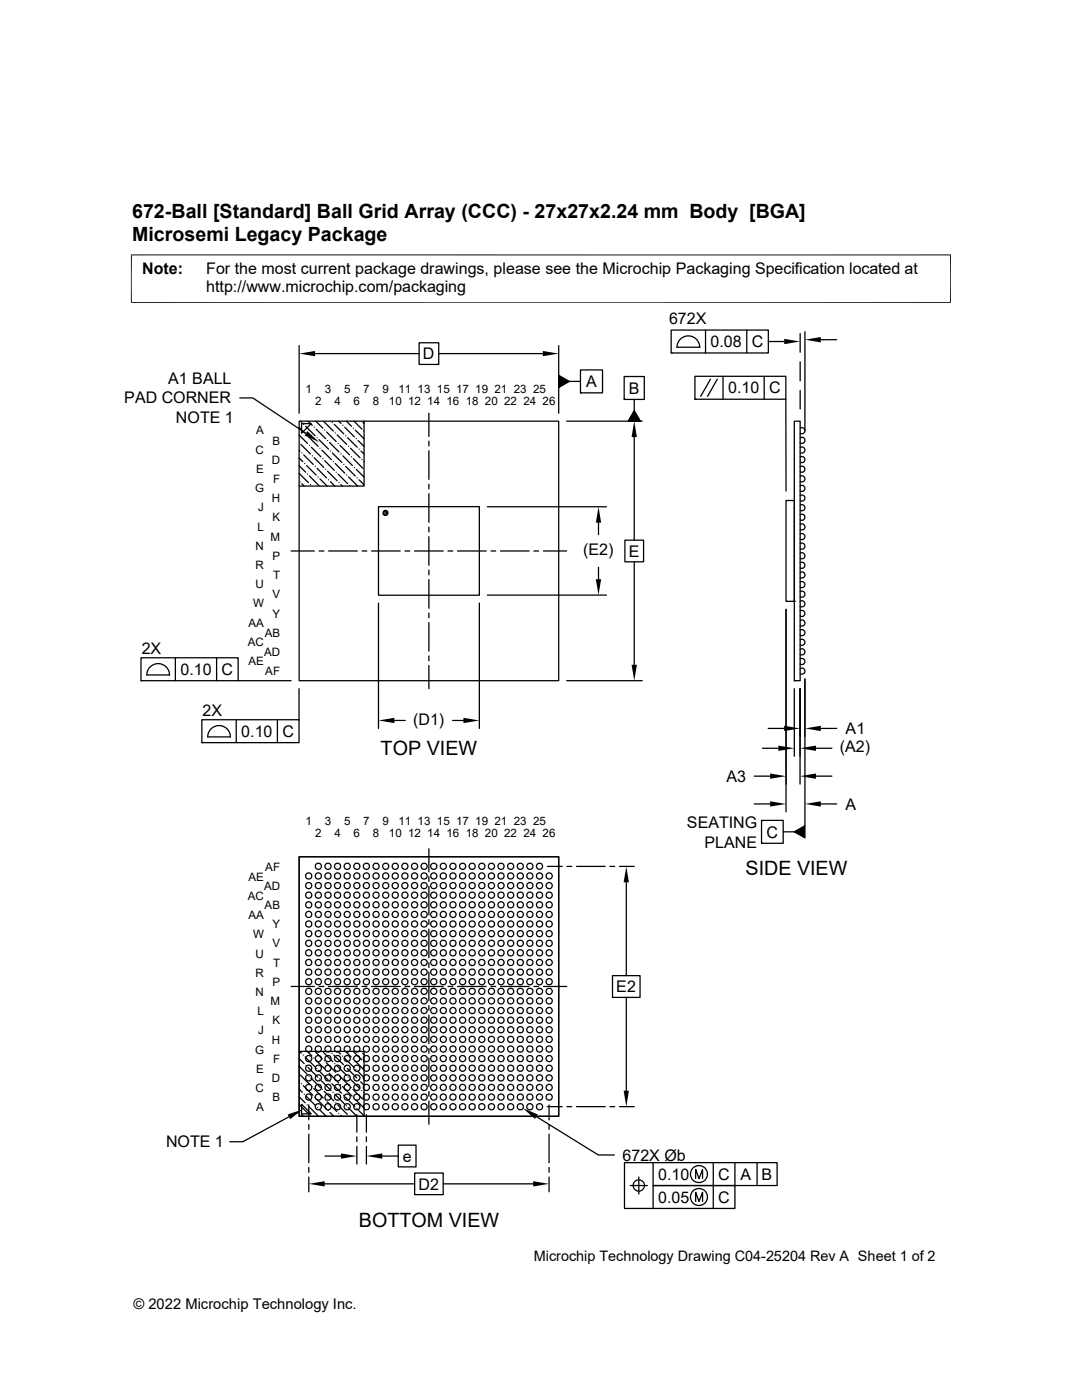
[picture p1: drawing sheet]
<svg xmlns="http://www.w3.org/2000/svg" width="216mm" height="279mm" viewBox="0 0 216 279" stroke-linecap="round" stroke-linejoin="round" font-family="sans-serif">
<g fill="none" stroke="#000" stroke-width=".25">
<path d="M47.8 79.4h2.6l10.7 7.1M59.7 69v13.5M62.9 70.6h20.7M83.6 68.4h3.9v4.3h-3.9zM87.5 70.6h20.8M111.5 74.9l2.1 1.2-2.1 1.2zM111.5 69v13.5M113.6 76.1h2.2M115.8 73.8h4.4v4.6h-4.4zM115.8 78.4h.1M124.5 75.1h4.1v4.6h-4.1zM124.5 79.7h.1"/>
<path d="M126.6 79.7v2.2M133.9 65.9h19.4v4.5h-19.4zM133.9 70.4h.1M135.9 67.6a2.27 2.27 0 0 1 2.4-.4 2.27 2.27 0 0 1 1.3 2.1h-4.5l.2-.9zM138.7 75.1h18.1v4.6h-18.1zM138.7 79.7h.1M140.8 65.9v4.5M141.8 75.7l-2 3.4M143.1 75.7l-1.9 3.4M144.3 75.1v4.6M149 65.9v4.5M152.5 75.1v4.6"/>
<path d="M153.3 68.2h3.2M156.8 79.7v18.3M159.7 66.6v3.7M159.7 72.2v3.8M159.7 77.9v3.7M160.6 66.2v19.8M163.8 67.8h3.2M59.7 91.4l.7 .7M59.7 89.9l.1 .1M59.7 94.5l1.9 1.8M59.7 92.9l1.3 1.3M59.7 86.8l1.7 1.7"/>
<path d="M59.7 85.3l1.1 1.1M59.7 84.1h51.8v51.7h-51.8zM59.8 96.1h.1M59.9 84.1l.3 .2M60 88.7l1.9 1.9M60.2 84.5h1.9l-1.9 1.9zM60.2 96.5l.5 .5M60.2 90.4h.1M60.6 90.8l1.9 1.9M60.6 84.7h.1M60.8 92.5h.1M61 85.1l1.9 1.9"/>
<path d="M61.2 92.9l1.9 1.9M61.2 86.8h.1M61.4 94.6h.1M61.5 84.1l.8 .8M61.6 87.2l1.9 1.9M61.7 95l1.9 1.9M61.7 88.9h.1M61.9 96.7h.1M62.1 89.3l1.9 1.9M62.3 91h.1M62.7 91.4l1.9 1.9M62.7 85.3h.1"/>
<path d="M62.9 93.1h.1M63 84.1l1.4 1.3M63.1 85.6l1.9 1.9M63.3 93.5l1.9 1.9M63.3 87.4h.1M63.5 95.2h.1M63.6 87.7l2 1.9M63.8 95.6l1.5 1.4M63.8 89.5h.1M64.2 89.8l1.9 1.9M64.4 91.5h.1M64.6 84.1l1.9 1.9"/>
<path d="M64.8 91.9l1.9 2M64.8 85.8h.1M65 93.7h.1M65.2 86.2l1.9 1.9M65.4 94l1.9 1.9M65.4 87.9h.1M65.6 95.8h.1M65.7 88.3l1.9 1.9M65.9 96.1l.9 .9M65.9 90h.1M66.3 90.4l1.9 1.9M66.3 84.3h.1"/>
<path d="M66.5 92.1h.1M66.7 84.7l1.9 1.9M66.9 92.5l1.9 1.9M66.9 86.4h.1M67.1 94.2h.1M67.3 86.8l1.9 1.9M67.5 94.6l1.9 1.9M67.5 88.5h.1M67.6 84.1l.4 .4M67.6 96.3h.1M67.8 88.9l1.9 1.9M68 96.7l.3 .3"/>
<path d="M68 90.6h.1M68.4 91l1.9 1.9M68.4 84.9h.1M68.6 92.7h.1M68.8 85.3l1.9 1.9M69 93.1l1.9 1.9M69 87h.1M69.1 84.1l1 1M69.2 94.8h.1M69.4 87.4l1.9 1.9M69.6 95.2l1.8 1.8M69.6 89.1h.1"/>
<path d="M69.7 96.9h.1M69.9 89.5l1.9 1.9M70.1 91.2h.1M70.5 91.5l1.9 2M70.5 85.4h.1M70.6 84.1l1.6 1.5M70.7 93.3h.1M70.9 85.8l1.7 1.8M71.1 87.5h.1M71.1 93.7l1.5 1.5M71.3 95.4h.1M71.5 87.9l1.1 1.2"/>
<path d="M71.6 95.8l1 .9M71.6 89.6h.1M72 90l.6 .6M72.2 91.7h.1M72.4 84.3l.2 .2M72.6 92.1v.1M72.6 86h.1M72.6 84.1v12.9h-12.9M85.6 82.5v4.6M85.6 88.1v.9M85.6 90v5.7M85.6 96.6v1"/>
<path d="M85.6 98.5v5.7M113.1 84.1h15M126.6 87.2v20.6M126.6 81.9l1.2 2.2h-2.5zM156.8 99.9h1.7v20.1h-1.7zM158.5 84.1h1.2v51.7h-1.2zM159.7 98.9a.61 .61 0 0 1 .9 .5 .61 .61 0 0 1-.9 .5M159.7 97a.61 .61 0 0 1 .9 .5 .61 .61 0 0 1-.9 .5M159.7 95.1a.61 .61 0 0 1 .9 .5 .61 .61 0 0 1-.9 .5M159.7 93.1a.61 .61 0 0 1 .9 .5 .61 .61 0 0 1-.9 .5M159.7 91.2a.61 .61 0 0 1 .9 .5 .61 .61 0 0 1-.9 .5M159.7 89.3a.61 .61 0 0 1 .9 .5 .61 .61 0 0 1-.9 .5"/>
<path d="M159.7 87.4a.61 .61 0 0 1 .9 .5 .61 .61 0 0 1-.9 .5M159.7 85.4a.61 .61 0 0 1 .9 .6 .61 .61 0 0 1-.9 .5M58.1 110h4.6M63.7 110h.9M65.6 110h5.7M72.2 110h1M74.1 110h5.8M75.5 101.1h20.2v17.7h-20.2zM76.5 102.6l.2 .2M76.7 101.9l.5 .5M80.8 110h1M82.7 110h5.7"/>
<path d="M85.6 105.2v1M85.6 107.1v5.7M85.6 113.8v.9M85.6 115.7v5.7M89.4 110h.9M91.3 110h5.7M97.2 101.1h23.8M97.2 118.8h23.8M98 110h.9M99.9 110h5.7M106.5 110h1M108.4 110h4.7"/>
<path d="M119.4 104.3v2.4M119.4 113.2v2.4M124.7 107.8h3.7v4.3h-3.7zM126.6 112.1v20.6M159.7 120a.61 .61 0 0 1 .9 .5 .61 .61 0 0 1-.9 .5M159.7 118.1a.61 .61 0 0 1 .9 .5 .61 .61 0 0 1-.9 .5M159.7 116.2a.61 .61 0 0 1 .9 .5 .61 .61 0 0 1-.9 .5M159.7 114.2a.61 .61 0 0 1 .9 .5 .61 .61 0 0 1-.9 .6M159.7 112.3a.61 .61 0 0 1 .9 .5 .61 .61 0 0 1-.9 .5M159.7 110.4a.61 .61 0 0 1 .9 .5 .61 .61 0 0 1-.9 .5M159.7 108.5a.61 .61 0 0 1 .9 .5 .61 .61 0 0 1-.9 .5M159.7 106.6a.61 .61 0 0 1 .9 .5 .61 .61 0 0 1-.9 .5"/>
<path d="M159.7 104.6a.61 .61 0 0 1 .9 .6 .61 .61 0 0 1-.9 .5M159.7 102.7a.61 .61 0 0 1 .9 .5 .61 .61 0 0 1-.9 .5M159.7 100.8a.61 .61 0 0 1 .9 .5 .61 .61 0 0 1-.9 .5M28.1 131.3h19.4v4.5h-19.4zM28.1 135.8h.1M30.1 133a2.27 2.27 0 0 1 2.4-.3 2.27 2.27 0 0 1 1.3 2h-4.5l.2-.9zM35 131.3v4.5M43.2 131.3v4.5M47.5 135.8h10.6M59.7 137.4v6.2M75.5 120.4v25M85.6 122.3v1"/>
<path d="M85.6 124.2v5.8M85.6 130.9v1M85.6 132.8v4.6M95.7 120.4v25M113.1 135.8h15M156.8 121.6v40.4M158.5 120h.1M158.5 135.8h.1M158.5 137.4v13.5M159.6 137.4v19.1M159.7 133.4a.61 .61 0 0 1 .9 .5 .61 .61 0 0 1-.9 .6M159.7 131.5a.61 .61 0 0 1 .9 .5 .61 .61 0 0 1-.9 .5"/>
<path d="M159.7 129.6a.61 .61 0 0 1 .9 .5 .61 .61 0 0 1-.9 .5M159.7 127.7a.61 .61 0 0 1 .9 .5 .61 .61 0 0 1-.9 .5M159.7 125.8a.61 .61 0 0 1 .9 .5 .61 .61 0 0 1-.9 .5M159.7 123.8a.61 .61 0 0 1 .9 .5 .61 .61 0 0 1-.9 .5M159.7 121.9a.61 .61 0 0 1 .9 .5 .61 .61 0 0 1-.9 .5M160.6 135.5v29.3M40.3 143.6h19.4v4.6h-19.4zM40.3 148.2h.1M41.4 147.1h4.6a2.26 2.26 0 0 0-2.3-2.3 2.26 2.26 0 0 0-2.3 2.3M47.1 143.6v4.6M55.4 143.6v4.6M78.7 143.8h2.2"/>
<path d="M90.3 143.8h2.2M150.5 154.9h3.2M152.1 149.3h3.2M153.3 145.4h3.2M162.8 149.3h3.2M162.8 154.9h3.2M163.8 145.4h3.2M59.7 171h51.8v51.8h-51.8zM85.6 169.4v4.6M85.6 175v.9M85.6 176.9v5.7M109.2 172.9h3"/>
<path d="M113.1 172.9h1M115 172.9h5.8M121.7 172.9h1M123.6 172.9h3M125 176.1v18.6M150.5 160.4h3.2M152 163.7h4.3v4.6h-4.3zM152 168.3h.1M156.3 166h2.2M158.5 166l2.1-1.2v2.4zM163.8 160.4h3.2M58.1 196.9h4.6"/>
<path d="M63.7 196.9h.9M65.6 196.9h5.7M72.2 196.9h1M74.1 196.9h5.8M80.8 196.9h1M82.7 196.9h5.7M85.6 183.5v1M85.6 185.4v5.8M85.6 192.1v1M85.6 194v5.7M89.4 196.9h.9M91.3 196.9h5.7"/>
<path d="M98 196.9h.9M99.9 196.9h5.7M106.5 196.9h1M108.4 196.9h4.7M122.2 194.7h5.5v4.4h-5.5zM125 199.1v18.6M59.7 218.9l1.2 1.2M59.7 217.4l.6 .6M59.7 215.8l.1 .1M59.7 212.8l1.6 1.6M59.7 211.3l1 1M59.7 209.8h12.9v13"/>
<path d="M59.8 209.8l.3 .4M59.9 214.6l1.9 1.9M60.1 216.3h.1M60.5 216.7l1.9 1.9M60.5 210.6h.1M60.7 218.4h.1M60.9 210.9l1.9 2M61.1 218.8l1.9 1.9M61.1 212.7h.1M61.3 209.8l.9 1M61.5 213l1.9 1.9M61.7 214.8h.1"/>
<path d="M62 215.1l1.9 1.9M62.2 216.9h.1M62.6 217.2l1.9 1.9M62.6 211.1h.1M62.8 218.9h.1M62.8 209.8l1.5 1.5M63 211.5l1.9 1.9M63.2 219.3l1.9 2M63.2 213.2h.1M63.6 213.6l1.9 1.9M63.8 215.3h.1M64.1 215.7l1.9 1.9"/>
<path d="M64.3 217.4h.1M64.5 210l1.9 1.9M64.7 217.8l1.9 1.9M64.7 211.7h.1M64.9 219.5h.1M65.1 212.1l1.9 1.9M65.3 219.9l1.9 1.9M65.3 213.8h.1M65.7 214.2l1.9 1.9M65.8 215.9h.1M66.2 216.3l2 1.9M66.2 210.2h.1"/>
<path d="M66.4 218h.1M66.6 210.6l1.9 1.9M66.8 218.4l1.9 1.9M66.8 212.3h.1M67.2 212.7l1.9 1.9M67.4 214.4h.1M67.4 209.8l.6 .6M67.8 214.8l1.9 1.9M68 216.5h.1M68.3 216.9l2 1.9M68.3 210.8h.1M68.5 218.6h.1"/>
<path d="M68.7 211.1l1.9 1.9M68.9 218.9l1.9 2M68.9 212.9h.1M68.9 209.8l1.2 1.1M69.3 213.2l1.9 1.9M69.5 214.9h.1M69.9 215.3l1.9 1.9M70.1 217h.1M70.4 217.4l1.9 1.9M70.4 211.3h.1M70.5 209.8l1.7 1.7M70.6 219.1h.1"/>
<path d="M70.8 211.7l1.8 1.8M71 219.5l1.6 1.6M71 213.4h.1M71.4 213.8l1.2 1.3M71.6 215.5h.1M72 215.9l.6 .7M72.2 217.6h.1M72.3 210.2l.3 .3M72.5 218l.1 .1M72.5 211.9h.1M85.6 200.7v.9M85.6 202.6v5.7"/>
<path d="M85.6 209.3v.9M85.6 211.2v5.7M85.6 217.8v1M85.6 219.7v4.7M57.7 222.9l-9.2 5h-2.7M59.7 220.4l1.8 1.8M59.8 222h.1M60.1 222.4l.4 .4M60.2 220.4l1.9 1.9h-1.9zM60.2 222.8h.1M61.3 220.5h.1M61.6 220.5v3"/>
<path d="M61.6 224.4v1M61.6 226.3v5.8M61.6 233v1M61.6 234.9v2.9M61.7 220.9l1.9 1.9M61.8 222.6h.1M63.4 221.1h.1M63.8 221.4l1.3 1.4M64.8 236.3h17.9M64.9 230.7h3.1M65.5 221.6h.1M65.8 222l.8 .8"/>
<path d="M67 220.1h.1M67.4 220.5l1.9 1.9M67.6 222.2h.1M68 222.6l.2 .2M69.1 220.7h.1M69.5 221.1l1.7 1.7M69.7 222.8h.1M71.2 222.4v3.5M71.2 226.9v.9M71.2 228.8v3.5M71.2 221.3h.1M71.6 221.6l1 1.1"/>
<path d="M73.1 222.4v3.5M73.1 226.9v.9M73.1 228.8v3.5M76.3 230.7h3.2M79.5 228.5h3.5v4.4h-3.5zM82.7 234.1h5.7v4.3h-5.7zM88.4 236.3h18M107 222.8l12.4 7.7h3.2M109.2 220.9h3M109.6 220.5v3M109.6 224.4v1M109.6 226.3v5.8"/>
<path d="M109.6 233v1M109.6 234.9v2.9M113.1 220.9h1M115 220.9h5.8M121.7 220.9h1M123.6 220.9h3M125.8 236.6h3.4M126.3 236.6a1.14 1.14 0 0 1 1.5-1.1 1.14 1.14 0 0 1 .5 1.8 1.14 1.14 0 0 1-1.9-.3l-.1-.4M127.5 234.9v3.4M130.3 232v4.6h16.3v4.6h-22v-9.2h30.5v4.6h-24.8v4.6M138.8 235.2v-1.8l.7 1.8 .7-1.8v1.8M138.8 239.8v-1.8l.7 1.8 .7-1.8v1.8"/>
<path d="M142.3 232v9.2M146.6 232v4.6M151.1 232v4.6"/>
<circle cx="76.9" cy="102.4" r=".49"/>
<circle cx="61.6" cy="174.8" r=".61"/>
<circle cx="61.6" cy="178.6" r=".61"/>
<circle cx="61.6" cy="176.7" r=".61"/>
<circle cx="63.5" cy="178.6" r=".61"/>
<circle cx="63.5" cy="176.7" r=".61"/>
<circle cx="63.5" cy="172.9" r=".61"/>
<circle cx="63.5" cy="174.8" r=".61"/>
<circle cx="65.5" cy="174.8" r=".61"/>
<circle cx="65.5" cy="172.9" r=".61"/>
<circle cx="65.5" cy="178.6" r=".61"/>
<circle cx="65.5" cy="176.7" r=".61"/>
<circle cx="67.4" cy="178.6" r=".61"/>
<circle cx="67.4" cy="172.9" r=".61"/>
<circle cx="67.4" cy="176.7" r=".61"/>
<circle cx="67.4" cy="174.8" r=".61"/>
<circle cx="69.3" cy="178.6" r=".61"/>
<circle cx="69.3" cy="176.7" r=".61"/>
<circle cx="69.3" cy="174.8" r=".61"/>
<circle cx="69.3" cy="172.9" r=".61"/>
<circle cx="71.2" cy="176.7" r=".61"/>
<circle cx="71.2" cy="172.9" r=".61"/>
<circle cx="71.2" cy="174.8" r=".61"/>
<circle cx="71.2" cy="178.6" r=".61"/>
<circle cx="73.1" cy="176.7" r=".61"/>
<circle cx="73.1" cy="174.8" r=".61"/>
<circle cx="73.1" cy="178.6" r=".61"/>
<circle cx="73.1" cy="172.9" r=".61"/>
<circle cx="75" cy="172.9" r=".61"/>
<circle cx="75" cy="176.7" r=".61"/>
<circle cx="75" cy="178.6" r=".61"/>
<circle cx="75" cy="174.8" r=".61"/>
<circle cx="77" cy="172.9" r=".61"/>
<circle cx="77" cy="178.6" r=".61"/>
<circle cx="77" cy="176.7" r=".61"/>
<circle cx="77" cy="174.8" r=".61"/>
<circle cx="78.9" cy="178.6" r=".61"/>
<circle cx="78.9" cy="176.7" r=".61"/>
<circle cx="78.9" cy="172.9" r=".61"/>
<circle cx="78.9" cy="174.8" r=".61"/>
<circle cx="80.8" cy="176.7" r=".61"/>
<circle cx="80.8" cy="178.6" r=".61"/>
<circle cx="80.8" cy="174.8" r=".61"/>
<circle cx="80.8" cy="172.9" r=".61"/>
<circle cx="82.7" cy="178.6" r=".61"/>
<circle cx="82.7" cy="176.7" r=".61"/>
<circle cx="82.7" cy="174.8" r=".61"/>
<circle cx="82.7" cy="172.9" r=".61"/>
<circle cx="84.6" cy="178.6" r=".61"/>
<circle cx="84.6" cy="176.7" r=".61"/>
<circle cx="84.6" cy="172.9" r=".61"/>
<circle cx="84.6" cy="174.8" r=".61"/>
<circle cx="86.6" cy="178.6" r=".61"/>
<circle cx="86.6" cy="176.7" r=".61"/>
<circle cx="86.6" cy="172.9" r=".61"/>
<circle cx="86.6" cy="174.8" r=".61"/>
<circle cx="88.5" cy="176.7" r=".61"/>
<circle cx="88.5" cy="174.8" r=".61"/>
<circle cx="88.5" cy="172.9" r=".61"/>
<circle cx="88.5" cy="178.6" r=".61"/>
<circle cx="90.4" cy="172.9" r=".61"/>
<circle cx="90.4" cy="176.7" r=".61"/>
<circle cx="90.4" cy="174.8" r=".61"/>
<circle cx="90.4" cy="178.6" r=".61"/>
<circle cx="92.3" cy="176.7" r=".61"/>
<circle cx="92.3" cy="174.8" r=".61"/>
<circle cx="92.3" cy="178.6" r=".61"/>
<circle cx="92.3" cy="172.9" r=".61"/>
<circle cx="94.2" cy="176.7" r=".61"/>
<circle cx="94.2" cy="172.9" r=".61"/>
<circle cx="94.2" cy="174.8" r=".61"/>
<circle cx="94.2" cy="178.6" r=".61"/>
<circle cx="96.1" cy="178.6" r=".61"/>
<circle cx="96.1" cy="174.8" r=".61"/>
<circle cx="96.1" cy="176.7" r=".61"/>
<circle cx="96.1" cy="172.9" r=".61"/>
<circle cx="98.1" cy="176.7" r=".61"/>
<circle cx="98.1" cy="178.6" r=".61"/>
<circle cx="98.1" cy="174.8" r=".61"/>
<circle cx="98.1" cy="172.9" r=".61"/>
<circle cx="100" cy="172.9" r=".61"/>
<circle cx="100" cy="176.7" r=".61"/>
<circle cx="100" cy="178.6" r=".61"/>
<circle cx="100" cy="174.8" r=".61"/>
<circle cx="101.9" cy="178.6" r=".61"/>
<circle cx="101.9" cy="174.8" r=".61"/>
<circle cx="101.9" cy="176.7" r=".61"/>
<circle cx="101.9" cy="172.9" r=".61"/>
<circle cx="103.8" cy="176.7" r=".61"/>
<circle cx="103.8" cy="178.6" r=".61"/>
<circle cx="103.8" cy="174.8" r=".61"/>
<circle cx="103.8" cy="172.9" r=".61"/>
<circle cx="105.7" cy="172.9" r=".61"/>
<circle cx="105.7" cy="174.8" r=".61"/>
<circle cx="105.7" cy="178.6" r=".61"/>
<circle cx="105.7" cy="176.7" r=".61"/>
<circle cx="107.7" cy="178.6" r=".61"/>
<circle cx="107.7" cy="172.9" r=".61"/>
<circle cx="107.7" cy="176.7" r=".61"/>
<circle cx="107.7" cy="174.8" r=".61"/>
<circle cx="109.6" cy="178.6" r=".61"/>
<circle cx="109.6" cy="176.7" r=".61"/>
<circle cx="109.6" cy="174.8" r=".61"/>
<circle cx="61.6" cy="192.1" r=".61"/>
<circle cx="61.6" cy="184.4" r=".61"/>
<circle cx="61.6" cy="199.7" r=".61"/>
<circle cx="61.6" cy="197.8" r=".61"/>
<circle cx="61.6" cy="194" r=".61"/>
<circle cx="61.6" cy="190.2" r=".61"/>
<circle cx="61.6" cy="188.3" r=".61"/>
<circle cx="61.6" cy="186.3" r=".61"/>
<circle cx="61.6" cy="182.5" r=".61"/>
<circle cx="61.6" cy="195.9" r=".61"/>
<circle cx="61.6" cy="180.6" r=".61"/>
<circle cx="63.5" cy="192.1" r=".61"/>
<circle cx="63.5" cy="194" r=".61"/>
<circle cx="63.5" cy="180.6" r=".61"/>
<circle cx="63.5" cy="199.7" r=".61"/>
<circle cx="63.5" cy="190.2" r=".61"/>
<circle cx="63.5" cy="186.3" r=".61"/>
<circle cx="63.5" cy="182.5" r=".61"/>
<circle cx="63.5" cy="197.8" r=".61"/>
<circle cx="63.5" cy="195.9" r=".61"/>
<circle cx="63.5" cy="188.3" r=".61"/>
<circle cx="63.5" cy="184.4" r=".61"/>
<circle cx="65.5" cy="186.3" r=".61"/>
<circle cx="65.5" cy="192.1" r=".61"/>
<circle cx="65.5" cy="180.6" r=".61"/>
<circle cx="65.5" cy="190.2" r=".61"/>
<circle cx="65.5" cy="199.7" r=".61"/>
<circle cx="65.5" cy="195.9" r=".61"/>
<circle cx="65.5" cy="188.3" r=".61"/>
<circle cx="65.5" cy="182.5" r=".61"/>
<circle cx="65.5" cy="197.8" r=".61"/>
<circle cx="65.5" cy="184.4" r=".61"/>
<circle cx="65.5" cy="194" r=".61"/>
<circle cx="67.4" cy="197.8" r=".61"/>
<circle cx="67.4" cy="180.6" r=".61"/>
<circle cx="67.4" cy="199.7" r=".61"/>
<circle cx="67.4" cy="195.9" r=".61"/>
<circle cx="67.4" cy="186.3" r=".61"/>
<circle cx="67.4" cy="182.5" r=".61"/>
<circle cx="67.4" cy="192.1" r=".61"/>
<circle cx="67.4" cy="190.2" r=".61"/>
<circle cx="67.4" cy="188.3" r=".61"/>
<circle cx="67.4" cy="184.4" r=".61"/>
<circle cx="67.4" cy="194" r=".61"/>
<circle cx="69.3" cy="180.6" r=".61"/>
<circle cx="69.3" cy="186.3" r=".61"/>
<circle cx="69.3" cy="184.4" r=".61"/>
<circle cx="69.3" cy="195.9" r=".61"/>
<circle cx="69.3" cy="192.1" r=".61"/>
<circle cx="69.3" cy="182.5" r=".61"/>
<circle cx="69.3" cy="194" r=".61"/>
<circle cx="69.3" cy="190.2" r=".61"/>
<circle cx="69.3" cy="188.3" r=".61"/>
<circle cx="69.3" cy="199.7" r=".61"/>
<circle cx="69.3" cy="197.8" r=".61"/>
<circle cx="71.2" cy="190.2" r=".61"/>
<circle cx="71.2" cy="188.3" r=".61"/>
<circle cx="71.2" cy="186.3" r=".61"/>
<circle cx="71.2" cy="184.4" r=".61"/>
<circle cx="71.2" cy="199.7" r=".61"/>
<circle cx="71.2" cy="194" r=".61"/>
<circle cx="71.2" cy="197.8" r=".61"/>
<circle cx="71.2" cy="195.9" r=".61"/>
<circle cx="71.2" cy="192.1" r=".61"/>
<circle cx="71.2" cy="182.5" r=".61"/>
<circle cx="71.2" cy="180.6" r=".61"/>
<circle cx="73.1" cy="188.3" r=".61"/>
<circle cx="73.1" cy="186.3" r=".61"/>
<circle cx="73.1" cy="180.6" r=".61"/>
<circle cx="73.1" cy="197.8" r=".61"/>
<circle cx="73.1" cy="195.9" r=".61"/>
<circle cx="73.1" cy="184.4" r=".61"/>
<circle cx="73.1" cy="182.5" r=".61"/>
<circle cx="73.1" cy="194" r=".61"/>
<circle cx="73.1" cy="199.7" r=".61"/>
<circle cx="73.1" cy="192.1" r=".61"/>
<circle cx="73.1" cy="190.2" r=".61"/>
<circle cx="75" cy="182.5" r=".61"/>
<circle cx="75" cy="180.6" r=".61"/>
<circle cx="75" cy="199.7" r=".61"/>
<circle cx="75" cy="197.8" r=".61"/>
<circle cx="75" cy="195.9" r=".61"/>
<circle cx="75" cy="194" r=".61"/>
<circle cx="75" cy="192.1" r=".61"/>
<circle cx="75" cy="190.2" r=".61"/>
<circle cx="75" cy="188.3" r=".61"/>
<circle cx="75" cy="186.3" r=".61"/>
<circle cx="75" cy="184.4" r=".61"/>
<circle cx="77" cy="199.7" r=".61"/>
<circle cx="77" cy="197.8" r=".61"/>
<circle cx="77" cy="180.6" r=".61"/>
<circle cx="77" cy="190.2" r=".61"/>
<circle cx="77" cy="188.3" r=".61"/>
<circle cx="77" cy="182.5" r=".61"/>
<circle cx="77" cy="195.9" r=".61"/>
<circle cx="77" cy="194" r=".61"/>
<circle cx="77" cy="184.4" r=".61"/>
<circle cx="77" cy="186.3" r=".61"/>
<circle cx="77" cy="192.1" r=".61"/>
<circle cx="78.9" cy="180.6" r=".61"/>
<circle cx="78.9" cy="192.1" r=".61"/>
<circle cx="78.9" cy="186.3" r=".61"/>
<circle cx="78.9" cy="195.9" r=".61"/>
<circle cx="78.9" cy="194" r=".61"/>
<circle cx="78.9" cy="184.4" r=".61"/>
<circle cx="78.9" cy="182.5" r=".61"/>
<circle cx="78.9" cy="199.7" r=".61"/>
<circle cx="78.9" cy="197.8" r=".61"/>
<circle cx="78.9" cy="190.2" r=".61"/>
<circle cx="78.9" cy="188.3" r=".61"/>
<circle cx="80.8" cy="184.4" r=".61"/>
<circle cx="80.8" cy="199.7" r=".61"/>
<circle cx="80.8" cy="188.3" r=".61"/>
<circle cx="80.8" cy="180.6" r=".61"/>
<circle cx="80.8" cy="197.8" r=".61"/>
<circle cx="80.8" cy="195.9" r=".61"/>
<circle cx="80.8" cy="194" r=".61"/>
<circle cx="80.8" cy="192.1" r=".61"/>
<circle cx="80.8" cy="186.3" r=".61"/>
<circle cx="80.8" cy="182.5" r=".61"/>
<circle cx="80.8" cy="190.2" r=".61"/>
<circle cx="82.7" cy="197.8" r=".61"/>
<circle cx="82.7" cy="182.5" r=".61"/>
<circle cx="82.7" cy="184.4" r=".61"/>
<circle cx="82.7" cy="188.3" r=".61"/>
<circle cx="82.7" cy="186.3" r=".61"/>
<circle cx="82.7" cy="199.7" r=".61"/>
<circle cx="82.7" cy="195.9" r=".61"/>
<circle cx="82.7" cy="192.1" r=".61"/>
<circle cx="82.7" cy="190.2" r=".61"/>
<circle cx="82.7" cy="180.6" r=".61"/>
<circle cx="82.7" cy="194" r=".61"/>
<circle cx="84.6" cy="197.8" r=".61"/>
<circle cx="84.6" cy="194" r=".61"/>
<circle cx="84.6" cy="192.1" r=".61"/>
<circle cx="84.6" cy="199.7" r=".61"/>
<circle cx="84.6" cy="195.9" r=".61"/>
<circle cx="84.6" cy="190.2" r=".61"/>
<circle cx="84.6" cy="182.5" r=".61"/>
<circle cx="84.6" cy="180.6" r=".61"/>
<circle cx="84.6" cy="188.3" r=".61"/>
<circle cx="84.6" cy="186.3" r=".61"/>
<circle cx="84.6" cy="184.4" r=".61"/>
<circle cx="86.6" cy="192.1" r=".61"/>
<circle cx="86.6" cy="190.2" r=".61"/>
<circle cx="86.6" cy="199.7" r=".61"/>
<circle cx="86.6" cy="197.8" r=".61"/>
<circle cx="86.6" cy="188.3" r=".61"/>
<circle cx="86.6" cy="180.6" r=".61"/>
<circle cx="86.6" cy="195.9" r=".61"/>
<circle cx="86.6" cy="184.4" r=".61"/>
<circle cx="86.6" cy="182.5" r=".61"/>
<circle cx="86.6" cy="194" r=".61"/>
<circle cx="86.6" cy="186.3" r=".61"/>
<circle cx="88.5" cy="180.6" r=".61"/>
<circle cx="88.5" cy="182.5" r=".61"/>
<circle cx="88.5" cy="197.8" r=".61"/>
<circle cx="88.5" cy="194" r=".61"/>
<circle cx="88.5" cy="192.1" r=".61"/>
<circle cx="88.5" cy="190.2" r=".61"/>
<circle cx="88.5" cy="184.4" r=".61"/>
<circle cx="88.5" cy="195.9" r=".61"/>
<circle cx="88.5" cy="188.3" r=".61"/>
<circle cx="88.5" cy="186.3" r=".61"/>
<circle cx="88.5" cy="199.7" r=".61"/>
<circle cx="90.4" cy="199.7" r=".61"/>
<circle cx="90.4" cy="197.8" r=".61"/>
<circle cx="90.4" cy="190.2" r=".61"/>
<circle cx="90.4" cy="186.3" r=".61"/>
<circle cx="90.4" cy="182.5" r=".61"/>
<circle cx="90.4" cy="194" r=".61"/>
<circle cx="90.4" cy="180.6" r=".61"/>
<circle cx="90.4" cy="195.9" r=".61"/>
<circle cx="90.4" cy="184.4" r=".61"/>
<circle cx="90.4" cy="192.1" r=".61"/>
<circle cx="90.4" cy="188.3" r=".61"/>
<circle cx="92.3" cy="188.3" r=".61"/>
<circle cx="92.3" cy="194" r=".61"/>
<circle cx="92.3" cy="199.7" r=".61"/>
<circle cx="92.3" cy="197.8" r=".61"/>
<circle cx="92.3" cy="195.9" r=".61"/>
<circle cx="92.3" cy="190.2" r=".61"/>
<circle cx="92.3" cy="186.3" r=".61"/>
<circle cx="92.3" cy="184.4" r=".61"/>
<circle cx="92.3" cy="182.5" r=".61"/>
<circle cx="92.3" cy="180.6" r=".61"/>
<circle cx="92.3" cy="192.1" r=".61"/>
<circle cx="94.2" cy="192.1" r=".61"/>
<circle cx="94.2" cy="195.9" r=".61"/>
<circle cx="94.2" cy="194" r=".61"/>
<circle cx="94.2" cy="197.8" r=".61"/>
<circle cx="94.2" cy="190.2" r=".61"/>
<circle cx="94.2" cy="188.3" r=".61"/>
<circle cx="94.2" cy="186.3" r=".61"/>
<circle cx="94.2" cy="184.4" r=".61"/>
<circle cx="94.2" cy="182.5" r=".61"/>
<circle cx="94.2" cy="199.7" r=".61"/>
<circle cx="94.2" cy="180.6" r=".61"/>
<circle cx="96.1" cy="192.1" r=".61"/>
<circle cx="96.1" cy="190.2" r=".61"/>
<circle cx="96.1" cy="188.3" r=".61"/>
<circle cx="96.1" cy="186.3" r=".61"/>
<circle cx="96.1" cy="184.4" r=".61"/>
<circle cx="96.1" cy="180.6" r=".61"/>
<circle cx="96.1" cy="199.7" r=".61"/>
<circle cx="96.1" cy="194" r=".61"/>
<circle cx="96.1" cy="182.5" r=".61"/>
<circle cx="96.1" cy="197.8" r=".61"/>
<circle cx="96.1" cy="195.9" r=".61"/>
<circle cx="98.1" cy="184.4" r=".61"/>
<circle cx="98.1" cy="197.8" r=".61"/>
<circle cx="98.1" cy="190.2" r=".61"/>
<circle cx="98.1" cy="182.5" r=".61"/>
<circle cx="98.1" cy="188.3" r=".61"/>
<circle cx="98.1" cy="180.6" r=".61"/>
<circle cx="98.1" cy="194" r=".61"/>
<circle cx="98.1" cy="192.1" r=".61"/>
<circle cx="98.1" cy="186.3" r=".61"/>
<circle cx="98.1" cy="199.7" r=".61"/>
<circle cx="98.1" cy="195.9" r=".61"/>
<circle cx="100" cy="190.2" r=".61"/>
<circle cx="100" cy="199.7" r=".61"/>
<circle cx="100" cy="197.8" r=".61"/>
<circle cx="100" cy="192.1" r=".61"/>
<circle cx="100" cy="184.4" r=".61"/>
<circle cx="100" cy="180.6" r=".61"/>
<circle cx="100" cy="194" r=".61"/>
<circle cx="100" cy="188.3" r=".61"/>
<circle cx="100" cy="195.9" r=".61"/>
<circle cx="100" cy="186.3" r=".61"/>
<circle cx="100" cy="182.5" r=".61"/>
<circle cx="101.9" cy="195.9" r=".61"/>
<circle cx="101.9" cy="199.7" r=".61"/>
<circle cx="101.9" cy="197.8" r=".61"/>
<circle cx="101.9" cy="194" r=".61"/>
<circle cx="101.9" cy="188.3" r=".61"/>
<circle cx="101.9" cy="192.1" r=".61"/>
<circle cx="101.9" cy="186.3" r=".61"/>
<circle cx="101.9" cy="184.4" r=".61"/>
<circle cx="101.9" cy="182.5" r=".61"/>
<circle cx="101.9" cy="180.6" r=".61"/>
<circle cx="101.9" cy="190.2" r=".61"/>
<circle cx="103.8" cy="195.9" r=".61"/>
<circle cx="103.8" cy="194" r=".61"/>
<circle cx="103.8" cy="190.2" r=".61"/>
<circle cx="103.8" cy="186.3" r=".61"/>
<circle cx="103.8" cy="184.4" r=".61"/>
<circle cx="103.8" cy="197.8" r=".61"/>
<circle cx="103.8" cy="188.3" r=".61"/>
<circle cx="103.8" cy="182.5" r=".61"/>
<circle cx="103.8" cy="199.7" r=".61"/>
<circle cx="103.8" cy="192.1" r=".61"/>
<circle cx="103.8" cy="180.6" r=".61"/>
<circle cx="105.7" cy="190.2" r=".61"/>
<circle cx="105.7" cy="186.3" r=".61"/>
<circle cx="105.7" cy="192.1" r=".61"/>
<circle cx="105.7" cy="188.3" r=".61"/>
<circle cx="105.7" cy="180.6" r=".61"/>
<circle cx="105.7" cy="199.7" r=".61"/>
<circle cx="105.7" cy="195.9" r=".61"/>
<circle cx="105.7" cy="184.4" r=".61"/>
<circle cx="105.7" cy="182.5" r=".61"/>
<circle cx="105.7" cy="197.8" r=".61"/>
<circle cx="105.7" cy="194" r=".61"/>
<circle cx="107.7" cy="180.6" r=".61"/>
<circle cx="107.7" cy="197.8" r=".61"/>
<circle cx="107.7" cy="199.7" r=".61"/>
<circle cx="107.7" cy="182.5" r=".61"/>
<circle cx="107.7" cy="192.1" r=".61"/>
<circle cx="107.7" cy="190.2" r=".61"/>
<circle cx="107.7" cy="188.3" r=".61"/>
<circle cx="107.7" cy="184.4" r=".61"/>
<circle cx="107.7" cy="195.9" r=".61"/>
<circle cx="107.7" cy="194" r=".61"/>
<circle cx="107.7" cy="186.3" r=".61"/>
<circle cx="109.6" cy="197.8" r=".61"/>
<circle cx="109.6" cy="194" r=".61"/>
<circle cx="109.6" cy="186.3" r=".61"/>
<circle cx="109.6" cy="192.1" r=".61"/>
<circle cx="109.6" cy="184.4" r=".61"/>
<circle cx="109.6" cy="182.5" r=".61"/>
<circle cx="109.6" cy="180.6" r=".61"/>
<circle cx="109.6" cy="195.9" r=".61"/>
<circle cx="109.6" cy="199.7" r=".61"/>
<circle cx="109.6" cy="190.2" r=".61"/>
<circle cx="109.6" cy="188.3" r=".61"/>
<circle cx="61.6" cy="215.1" r=".61"/>
<circle cx="61.6" cy="218.9" r=".61"/>
<circle cx="61.6" cy="213.2" r=".61"/>
<circle cx="61.6" cy="207.4" r=".61"/>
<circle cx="61.6" cy="203.6" r=".61"/>
<circle cx="61.6" cy="201.7" r=".61"/>
<circle cx="61.6" cy="205.5" r=".61"/>
<circle cx="61.6" cy="217" r=".61"/>
<circle cx="61.6" cy="211.3" r=".61"/>
<circle cx="61.6" cy="209.4" r=".61"/>
<circle cx="63.5" cy="215.1" r=".61"/>
<circle cx="63.5" cy="213.2" r=".61"/>
<circle cx="63.5" cy="201.7" r=".61"/>
<circle cx="63.5" cy="207.4" r=".61"/>
<circle cx="63.5" cy="205.5" r=".61"/>
<circle cx="63.5" cy="203.6" r=".61"/>
<circle cx="63.5" cy="218.9" r=".61"/>
<circle cx="63.5" cy="217" r=".61"/>
<circle cx="63.5" cy="211.3" r=".61"/>
<circle cx="63.5" cy="209.4" r=".61"/>
<circle cx="65.5" cy="215.1" r=".61"/>
<circle cx="65.5" cy="213.2" r=".61"/>
<circle cx="65.5" cy="211.3" r=".61"/>
<circle cx="65.5" cy="209.4" r=".61"/>
<circle cx="65.5" cy="207.4" r=".61"/>
<circle cx="65.5" cy="205.5" r=".61"/>
<circle cx="65.5" cy="201.7" r=".61"/>
<circle cx="65.5" cy="217" r=".61"/>
<circle cx="65.5" cy="218.9" r=".61"/>
<circle cx="65.5" cy="203.6" r=".61"/>
<circle cx="67.4" cy="215.1" r=".61"/>
<circle cx="67.4" cy="201.7" r=".61"/>
<circle cx="67.4" cy="209.4" r=".61"/>
<circle cx="67.4" cy="207.4" r=".61"/>
<circle cx="67.4" cy="203.6" r=".61"/>
<circle cx="67.4" cy="218.9" r=".61"/>
<circle cx="67.4" cy="217" r=".61"/>
<circle cx="67.4" cy="213.2" r=".61"/>
<circle cx="67.4" cy="211.3" r=".61"/>
<circle cx="67.4" cy="205.5" r=".61"/>
<circle cx="69.3" cy="215.1" r=".61"/>
<circle cx="69.3" cy="209.4" r=".61"/>
<circle cx="69.3" cy="217" r=".61"/>
<circle cx="69.3" cy="213.2" r=".61"/>
<circle cx="69.3" cy="201.7" r=".61"/>
<circle cx="69.3" cy="211.3" r=".61"/>
<circle cx="69.3" cy="207.4" r=".61"/>
<circle cx="69.3" cy="205.5" r=".61"/>
<circle cx="69.3" cy="203.6" r=".61"/>
<circle cx="69.3" cy="218.9" r=".61"/>
<circle cx="71.2" cy="217" r=".61"/>
<circle cx="71.2" cy="215.1" r=".61"/>
<circle cx="71.2" cy="213.2" r=".61"/>
<circle cx="71.2" cy="218.9" r=".61"/>
<circle cx="71.2" cy="211.3" r=".61"/>
<circle cx="71.2" cy="207.4" r=".61"/>
<circle cx="71.2" cy="205.5" r=".61"/>
<circle cx="71.2" cy="203.6" r=".61"/>
<circle cx="71.2" cy="209.4" r=".61"/>
<circle cx="71.2" cy="201.7" r=".61"/>
<circle cx="73.1" cy="213.2" r=".61"/>
<circle cx="73.1" cy="217" r=".61"/>
<circle cx="73.1" cy="205.5" r=".61"/>
<circle cx="73.1" cy="209.4" r=".61"/>
<circle cx="73.1" cy="211.3" r=".61"/>
<circle cx="73.1" cy="218.9" r=".61"/>
<circle cx="73.1" cy="215.1" r=".61"/>
<circle cx="73.1" cy="207.4" r=".61"/>
<circle cx="73.1" cy="203.6" r=".61"/>
<circle cx="73.1" cy="201.7" r=".61"/>
<circle cx="75" cy="213.2" r=".61"/>
<circle cx="75" cy="215.1" r=".61"/>
<circle cx="75" cy="211.3" r=".61"/>
<circle cx="75" cy="205.5" r=".61"/>
<circle cx="75" cy="203.6" r=".61"/>
<circle cx="75" cy="218.9" r=".61"/>
<circle cx="75" cy="217" r=".61"/>
<circle cx="75" cy="207.4" r=".61"/>
<circle cx="75" cy="201.7" r=".61"/>
<circle cx="75" cy="209.4" r=".61"/>
<circle cx="77" cy="207.4" r=".61"/>
<circle cx="77" cy="218.9" r=".61"/>
<circle cx="77" cy="215.1" r=".61"/>
<circle cx="77" cy="211.3" r=".61"/>
<circle cx="77" cy="205.5" r=".61"/>
<circle cx="77" cy="203.6" r=".61"/>
<circle cx="77" cy="201.7" r=".61"/>
<circle cx="77" cy="209.4" r=".61"/>
<circle cx="77" cy="217" r=".61"/>
<circle cx="77" cy="213.2" r=".61"/>
<circle cx="78.9" cy="215.1" r=".61"/>
<circle cx="78.9" cy="209.4" r=".61"/>
<circle cx="78.9" cy="201.7" r=".61"/>
<circle cx="78.9" cy="217" r=".61"/>
<circle cx="78.9" cy="213.2" r=".61"/>
<circle cx="78.9" cy="218.9" r=".61"/>
<circle cx="78.9" cy="211.3" r=".61"/>
<circle cx="78.9" cy="205.5" r=".61"/>
<circle cx="78.9" cy="207.4" r=".61"/>
<circle cx="78.9" cy="203.6" r=".61"/>
<circle cx="80.8" cy="217" r=".61"/>
<circle cx="80.8" cy="213.2" r=".61"/>
<circle cx="80.8" cy="218.9" r=".61"/>
<circle cx="80.8" cy="215.1" r=".61"/>
<circle cx="80.8" cy="205.5" r=".61"/>
<circle cx="80.8" cy="211.3" r=".61"/>
<circle cx="80.8" cy="207.4" r=".61"/>
<circle cx="80.8" cy="201.7" r=".61"/>
<circle cx="80.8" cy="203.6" r=".61"/>
<circle cx="80.8" cy="209.4" r=".61"/>
<circle cx="82.7" cy="217" r=".61"/>
<circle cx="82.7" cy="213.2" r=".61"/>
<circle cx="82.7" cy="201.7" r=".61"/>
<circle cx="82.7" cy="211.3" r=".61"/>
<circle cx="82.7" cy="209.4" r=".61"/>
<circle cx="82.7" cy="207.4" r=".61"/>
<circle cx="82.7" cy="205.5" r=".61"/>
<circle cx="82.7" cy="203.6" r=".61"/>
<circle cx="82.7" cy="218.9" r=".61"/>
<circle cx="82.7" cy="215.1" r=".61"/>
<circle cx="84.6" cy="213.2" r=".61"/>
<circle cx="84.6" cy="211.3" r=".61"/>
<circle cx="84.6" cy="215.1" r=".61"/>
<circle cx="84.6" cy="205.5" r=".61"/>
<circle cx="84.6" cy="203.6" r=".61"/>
<circle cx="84.6" cy="218.9" r=".61"/>
<circle cx="84.6" cy="207.4" r=".61"/>
<circle cx="84.6" cy="217" r=".61"/>
<circle cx="84.6" cy="209.4" r=".61"/>
<circle cx="84.6" cy="201.7" r=".61"/>
<circle cx="86.6" cy="217" r=".61"/>
<circle cx="86.6" cy="215.1" r=".61"/>
<circle cx="86.6" cy="218.9" r=".61"/>
<circle cx="86.6" cy="211.3" r=".61"/>
<circle cx="86.6" cy="213.2" r=".61"/>
<circle cx="86.6" cy="207.4" r=".61"/>
<circle cx="86.6" cy="201.7" r=".61"/>
<circle cx="86.6" cy="205.5" r=".61"/>
<circle cx="86.6" cy="203.6" r=".61"/>
<circle cx="86.6" cy="209.4" r=".61"/>
<circle cx="88.5" cy="218.9" r=".61"/>
<circle cx="88.5" cy="217" r=".61"/>
<circle cx="88.5" cy="215.1" r=".61"/>
<circle cx="88.5" cy="213.2" r=".61"/>
<circle cx="88.5" cy="203.6" r=".61"/>
<circle cx="88.5" cy="209.4" r=".61"/>
<circle cx="88.5" cy="201.7" r=".61"/>
<circle cx="88.5" cy="211.3" r=".61"/>
<circle cx="88.5" cy="207.4" r=".61"/>
<circle cx="88.5" cy="205.5" r=".61"/>
<circle cx="90.4" cy="213.2" r=".61"/>
<circle cx="90.4" cy="217" r=".61"/>
<circle cx="90.4" cy="215.1" r=".61"/>
<circle cx="90.4" cy="207.4" r=".61"/>
<circle cx="90.4" cy="201.7" r=".61"/>
<circle cx="90.4" cy="218.9" r=".61"/>
<circle cx="90.4" cy="209.4" r=".61"/>
<circle cx="90.4" cy="205.5" r=".61"/>
<circle cx="90.4" cy="203.6" r=".61"/>
<circle cx="90.4" cy="211.3" r=".61"/>
<circle cx="92.3" cy="211.3" r=".61"/>
<circle cx="92.3" cy="203.6" r=".61"/>
<circle cx="92.3" cy="218.9" r=".61"/>
<circle cx="92.3" cy="215.1" r=".61"/>
<circle cx="92.3" cy="209.4" r=".61"/>
<circle cx="92.3" cy="217" r=".61"/>
<circle cx="92.3" cy="213.2" r=".61"/>
<circle cx="92.3" cy="207.4" r=".61"/>
<circle cx="92.3" cy="205.5" r=".61"/>
<circle cx="92.3" cy="201.7" r=".61"/>
<circle cx="94.2" cy="215.1" r=".61"/>
<circle cx="94.2" cy="209.4" r=".61"/>
<circle cx="94.2" cy="205.5" r=".61"/>
<circle cx="94.2" cy="201.7" r=".61"/>
<circle cx="94.2" cy="217" r=".61"/>
<circle cx="94.2" cy="213.2" r=".61"/>
<circle cx="94.2" cy="207.4" r=".61"/>
<circle cx="94.2" cy="218.9" r=".61"/>
<circle cx="94.2" cy="211.3" r=".61"/>
<circle cx="94.2" cy="203.6" r=".61"/>
<circle cx="96.1" cy="218.9" r=".61"/>
<circle cx="96.1" cy="205.5" r=".61"/>
<circle cx="96.1" cy="203.6" r=".61"/>
<circle cx="96.1" cy="217" r=".61"/>
<circle cx="96.1" cy="215.1" r=".61"/>
<circle cx="96.1" cy="213.2" r=".61"/>
<circle cx="96.1" cy="209.4" r=".61"/>
<circle cx="96.1" cy="201.7" r=".61"/>
<circle cx="96.1" cy="211.3" r=".61"/>
<circle cx="96.1" cy="207.4" r=".61"/>
<circle cx="98.1" cy="213.2" r=".61"/>
<circle cx="98.1" cy="217" r=".61"/>
<circle cx="98.1" cy="211.3" r=".61"/>
<circle cx="98.1" cy="209.4" r=".61"/>
<circle cx="98.1" cy="205.5" r=".61"/>
<circle cx="98.1" cy="201.7" r=".61"/>
<circle cx="98.1" cy="207.4" r=".61"/>
<circle cx="98.1" cy="203.6" r=".61"/>
<circle cx="98.1" cy="218.9" r=".61"/>
<circle cx="98.1" cy="215.1" r=".61"/>
<circle cx="100" cy="218.9" r=".61"/>
<circle cx="100" cy="207.4" r=".61"/>
<circle cx="100" cy="217" r=".61"/>
<circle cx="100" cy="209.4" r=".61"/>
<circle cx="100" cy="203.6" r=".61"/>
<circle cx="100" cy="213.2" r=".61"/>
<circle cx="100" cy="211.3" r=".61"/>
<circle cx="100" cy="215.1" r=".61"/>
<circle cx="100" cy="205.5" r=".61"/>
<circle cx="100" cy="201.7" r=".61"/>
<circle cx="101.9" cy="213.2" r=".61"/>
<circle cx="101.9" cy="201.7" r=".61"/>
<circle cx="101.9" cy="217" r=".61"/>
<circle cx="101.9" cy="209.4" r=".61"/>
<circle cx="101.9" cy="207.4" r=".61"/>
<circle cx="101.9" cy="211.3" r=".61"/>
<circle cx="101.9" cy="205.5" r=".61"/>
<circle cx="101.9" cy="203.6" r=".61"/>
<circle cx="101.9" cy="218.9" r=".61"/>
<circle cx="101.9" cy="215.1" r=".61"/>
<circle cx="103.8" cy="217" r=".61"/>
<circle cx="103.8" cy="201.7" r=".61"/>
<circle cx="103.8" cy="218.9" r=".61"/>
<circle cx="103.8" cy="213.2" r=".61"/>
<circle cx="103.8" cy="209.4" r=".61"/>
<circle cx="103.8" cy="207.4" r=".61"/>
<circle cx="103.8" cy="205.5" r=".61"/>
<circle cx="103.8" cy="203.6" r=".61"/>
<circle cx="103.8" cy="215.1" r=".61"/>
<circle cx="103.8" cy="211.3" r=".61"/>
<circle cx="105.7" cy="217" r=".61"/>
<circle cx="105.7" cy="215.1" r=".61"/>
<circle cx="105.7" cy="218.9" r=".61"/>
<circle cx="105.7" cy="213.2" r=".61"/>
<circle cx="105.7" cy="211.3" r=".61"/>
<circle cx="105.7" cy="209.4" r=".61"/>
<circle cx="105.7" cy="207.4" r=".61"/>
<circle cx="105.7" cy="205.5" r=".61"/>
<circle cx="105.7" cy="203.6" r=".61"/>
<circle cx="105.7" cy="201.7" r=".61"/>
<circle cx="107.7" cy="209.4" r=".61"/>
<circle cx="107.7" cy="207.4" r=".61"/>
<circle cx="107.7" cy="203.6" r=".61"/>
<circle cx="107.7" cy="218.9" r=".61"/>
<circle cx="107.7" cy="217" r=".61"/>
<circle cx="107.7" cy="215.1" r=".61"/>
<circle cx="107.7" cy="211.3" r=".61"/>
<circle cx="107.7" cy="205.5" r=".61"/>
<circle cx="107.7" cy="201.7" r=".61"/>
<circle cx="107.7" cy="213.2" r=".61"/>
<circle cx="109.6" cy="215.1" r=".61"/>
<circle cx="109.6" cy="209.4" r=".61"/>
<circle cx="109.6" cy="217" r=".61"/>
<circle cx="109.6" cy="201.7" r=".61"/>
<circle cx="109.6" cy="218.9" r=".61"/>
<circle cx="109.6" cy="213.2" r=".61"/>
<circle cx="109.6" cy="205.5" r=".61"/>
<circle cx="109.6" cy="211.3" r=".61"/>
<circle cx="109.6" cy="207.4" r=".61"/>
<circle cx="109.6" cy="203.6" r=".61"/>
<circle cx="63.5" cy="220.9" r=".61"/>
<circle cx="65.5" cy="220.9" r=".61"/>
<circle cx="67.4" cy="220.9" r=".61"/>
<circle cx="69.3" cy="220.9" r=".61"/>
<circle cx="71.2" cy="220.9" r=".61"/>
<circle cx="73.1" cy="220.9" r=".61"/>
<circle cx="75" cy="220.9" r=".61"/>
<circle cx="77" cy="220.9" r=".61"/>
<circle cx="78.9" cy="220.9" r=".61"/>
<circle cx="80.8" cy="220.9" r=".61"/>
<circle cx="82.7" cy="220.9" r=".61"/>
<circle cx="84.6" cy="220.9" r=".61"/>
<circle cx="86.6" cy="220.9" r=".61"/>
<circle cx="88.5" cy="220.9" r=".61"/>
<circle cx="90.4" cy="220.9" r=".61"/>
<circle cx="92.3" cy="220.9" r=".61"/>
<circle cx="94.2" cy="220.9" r=".61"/>
<circle cx="96.1" cy="220.9" r=".61"/>
<circle cx="98.1" cy="220.9" r=".61"/>
<circle cx="100" cy="220.9" r=".61"/>
<circle cx="101.9" cy="220.9" r=".61"/>
<circle cx="103.8" cy="220.9" r=".61"/>
<circle cx="105.7" cy="220.9" r=".61"/>
<circle cx="107.7" cy="220.9" r=".61"/>
<circle cx="139.5" cy="234.3" r="1.69"/>
<circle cx="139.5" cy="238.9" r="1.69"/>
</g>
<g fill="#000">
<path d="M59.7 70.6l3.2-.6v1.1zM108.3 70l3.2 .6-3.2 .5zM111.5 74.9l2.1 1.2-2.1 1.2zM156.5 67.6l3.2 .6-3.2 .5zM160.6 67.8l3.2-.5v1zM61.3 86l2.4 2.2-2.9-1.3zM126.6 84.1l.5 3.1h-1.1zM126.6 81.9l1.2 2.2h-2.5zM76.4 102.3h1zM76.4 102.3l1 .1zM76.4 102.4h1zM76.4 102.4l1 .1z"/>
<path d="M76.4 102.5h1zM76.5 102.2h.9zM76.5 102.2l.9 .1zM76.5 102.5l.9 .1zM76.5 102.5h.9zM76.5 102.6h.9zM76.5 102.1l.9 .1zM76.5 102.6h.8zM76.5 102.1h.9zM76.5 102.6l.8 .1zM76.5 102.1h.8zM76.5 102.7h.8z"/>
<path d="M76.6 102l.7 .1zM76.6 102.7h.7zM76.6 102h.7zM76.6 102.7l.6 .1zM76.6 102.8h.6zM76.7 101.9l.5 .1zM76.7 102.8h.4zM76.7 102.8h.5zM76.7 101.9h.5zM76.7 101.9h.4zM76.8 101.9h.3zM76.8 102.8h.2z"/>
<path d="M76.8 102.8h.3zM76.8 101.9h.2zM76.9 101.9h.1zM76.9 102.8h.1zM119.4 101.1l.6 3.2h-1.1zM118.9 115.6h1.1l-.6 3.2zM126 132.7h1.1l-.5 3.1zM75.5 143.8l3.2-.5v1zM92.5 143.3l3.2 .5-3.2 .5zM153.7 154.4l3.1 .5-3.1 .5zM153.7 159.9l3.1 .5-3.1 .6zM155.3 148.8l3.2 .5-3.2 .6z"/>
<path d="M156.5 144.8l3.1 .6-3.1 .5zM159.6 149.3l3.2-.5v1.1zM159.6 154.9l3.2-.5v1zM160.6 145.4l3.2-.6v1.1zM160.6 160.4l3.2-.5v1.1zM125 172.9l.5 3.2h-1.1zM158.5 166l2.1-1.2v2.4zM124.4 217.7h1.1l-.5 3.2zM57.4 222.4l3.1-1-2.6 2zM61.6 236.3l3.2-.6v1.1zM68 230.2l3.2 .5-3.2 .5zM73.1 230.7l3.2-.5v1z"/>
<path d="M106.4 235.7l3.2 .6-3.2 .5zM104.3 221.2l3 1.2-.6 .9z"/>
</g>
<path d="M26.1 50.9h163.7M26.2 50.8v9.7M189.7 50.8v9.7M26.1 60.4h163.7" fill="none" stroke="#000" stroke-width=".2"/>
<g font-size="3.9">
<text x="26.4" y="43.5">672-Ball [Standard] Ball Grid Array (CCC) - 27x27x2.24 mm Body [BGA]</text>
<text x="26.4" y="48">Microsemi Legacy Package</text>
<text x="75.9" y="150.7">TOP VIEW</text>
<text x="148.7" y="174.6">SIDE VIEW</text>
<text x="71.6" y="244.8">BOTTOM VIEW</text>
</g>
<g font-size="3.2">
<text x="28.4" y="54.6">Note:</text>
<text x="41.1" y="58.3">http://www.microchip.com/packaging</text>
<text x="41.1" y="54.6">For the most current package drawings, please see the Microchip Packaging Specification located at</text>
<text x="133.5" y="64.7">672X</text>
<text x="84.4" y="71.7">D</text>
<text x="141.8" y="69.3">0.08</text>
<text x="150" y="69.3">C</text>
<text x="33.6" y="76.7">A1 BALL</text>
<text x="117" y="77.3">A</text>
<text x="24.8" y="80.5">PAD CORNER</text>
<text x="125.5" y="78.6">B</text>
<text x="145.3" y="78.5">0.10</text>
<text x="153.5" y="78.5">C</text>
<text x="35.1" y="84.4">NOTE 1</text>
<text x="116.4" y="110.8">(E2)</text>
<text x="125.5" y="111.1">E</text>
<text x="28.3" y="130.5">2X</text>
<text x="36" y="134.7">0.10</text>
<text x="44.2" y="134.7">C</text>
<text x="40.4" y="142.9">2X</text>
<text x="48.2" y="147">0.10</text>
<text x="56.3" y="147.1">C</text>
<text x="82.4" y="144.6">(D1)</text>
<text x="168.7" y="146.5">A1</text>
<text x="167.6" y="150.1">(A2)</text>
<text x="144.9" y="156">A3</text>
<text x="168.7" y="161.6">A</text>
<text x="137.1" y="165.3">SEATING</text>
<text x="153" y="167.2">C</text>
<text x="140.6" y="169.1">PLANE</text>
<text x="123" y="198">E2</text>
<text x="33.1" y="229">NOTE 1</text>
<text x="80.4" y="231.8">e</text>
<text x="124.2" y="231.6">672X Øb</text>
<text x="83.5" y="237.4">D2</text>
<text x="131.3" y="235.5">0.10</text>
<text x="143.3" y="235.5">C</text>
<text x="147.8" y="235.5">A</text>
<text x="152" y="235.5">B</text>
<text x="131.3" y="240">0.05</text>
<text x="143.3" y="240">C</text>
</g>
<g font-size="2.9">
<text x="106.5" y="251.7">Microchip Technology Drawing C04-25204 Rev A Sheet 1 of 2</text>
<text x="26.6" y="261.3">© 2022 Microchip Technology Inc.</text>
</g>
<g font-size="2.3">
<text x="61" y="78.5">1</text>
<text x="62.9" y="80.9">2</text>
<text x="64.8" y="78.5">3</text>
<text x="66.7" y="80.9">4</text>
<text x="68.6" y="78.5">5</text>
<text x="70.5" y="80.9">6</text>
<text x="72.5" y="78.5">7</text>
<text x="74.4" y="80.9">8</text>
<text x="76.3" y="78.5">9</text>
<text x="77.6" y="80.9">10 12 14 16 18 20 22 24 26</text>
<text x="79.5" y="78.5">11 13 15 17 19 21 23 25</text>
<text x="51.1" y="86.7">A</text>
<text x="54.4" y="88.7">B</text>
<text x="51" y="90.5">C</text>
<text x="51.1" y="94.4">E</text>
<text x="54.2" y="92.6">D</text>
<text x="50.9" y="98.2">G</text>
<text x="54.2" y="100.2">H</text>
<text x="54.5" y="96.4">F</text>
<text x="51.4" y="105.9">L</text>
<text x="51.5" y="102">J</text>
<text x="54" y="107.9">M</text>
<text x="54.4" y="104.1">K</text>
<text x="51" y="109.7">N</text>
<text x="51" y="113.6">R</text>
<text x="54.4" y="111.7">P</text>
<text x="51" y="117.3">U</text>
<text x="54.4" y="119.4">V</text>
<text x="54.5" y="115.6">T</text>
<text x="49.6" y="125.1">AA</text>
<text x="50.5" y="121.2">W</text>
<text x="54.4" y="123.3">Y</text>
<text x="49.5" y="128.9">AC</text>
<text x="52.7" y="130.9">AD</text>
<text x="52.8" y="127.1">AB</text>
<text x="49.6" y="132.7">AE</text>
<text x="52.9" y="134.7">AF</text>
<text x="61" y="164.6">1</text>
<text x="62.9" y="167">2</text>
<text x="64.8" y="164.6">3</text>
<text x="66.7" y="167">4</text>
<text x="68.6" y="164.6">5</text>
<text x="70.5" y="167">6</text>
<text x="72.5" y="164.6">7</text>
<text x="74.4" y="167">8</text>
<text x="76.3" y="164.6">9</text>
<text x="77.6" y="167">10 12 14 16 18 20 22 24 26</text>
<text x="79.5" y="164.6">11 13 15 17 19 21 23 25</text>
<text x="52.9" y="173.7">AF</text>
<text x="49.5" y="179.6">AC</text>
<text x="49.6" y="175.7">AE</text>
<text x="52.7" y="177.6">AD</text>
<text x="49.6" y="183.4">AA</text>
<text x="52.8" y="181.4">AB</text>
<text x="54.4" y="185.2">Y</text>
<text x="50.5" y="187.3">W</text>
<text x="51" y="191.1">U</text>
<text x="54.4" y="189.1">V</text>
<text x="51" y="194.9">R</text>
<text x="54.4" y="196.7">P</text>
<text x="54.5" y="192.9">T</text>
<text x="51" y="198.8">N</text>
<text x="51.4" y="202.6">L</text>
<text x="54" y="200.6">M</text>
<text x="51.5" y="206.4">J</text>
<text x="54.2" y="208.3">H</text>
<text x="54.4" y="204.4">K</text>
<text x="50.9" y="210.3">G</text>
<text x="51.1" y="214.1">E</text>
<text x="54.2" y="215.9">D</text>
<text x="54.5" y="212.1">F</text>
<text x="51" y="218">C</text>
<text x="51.1" y="221.8">A</text>
<text x="54.4" y="219.8">B</text>
</g>
</svg>
